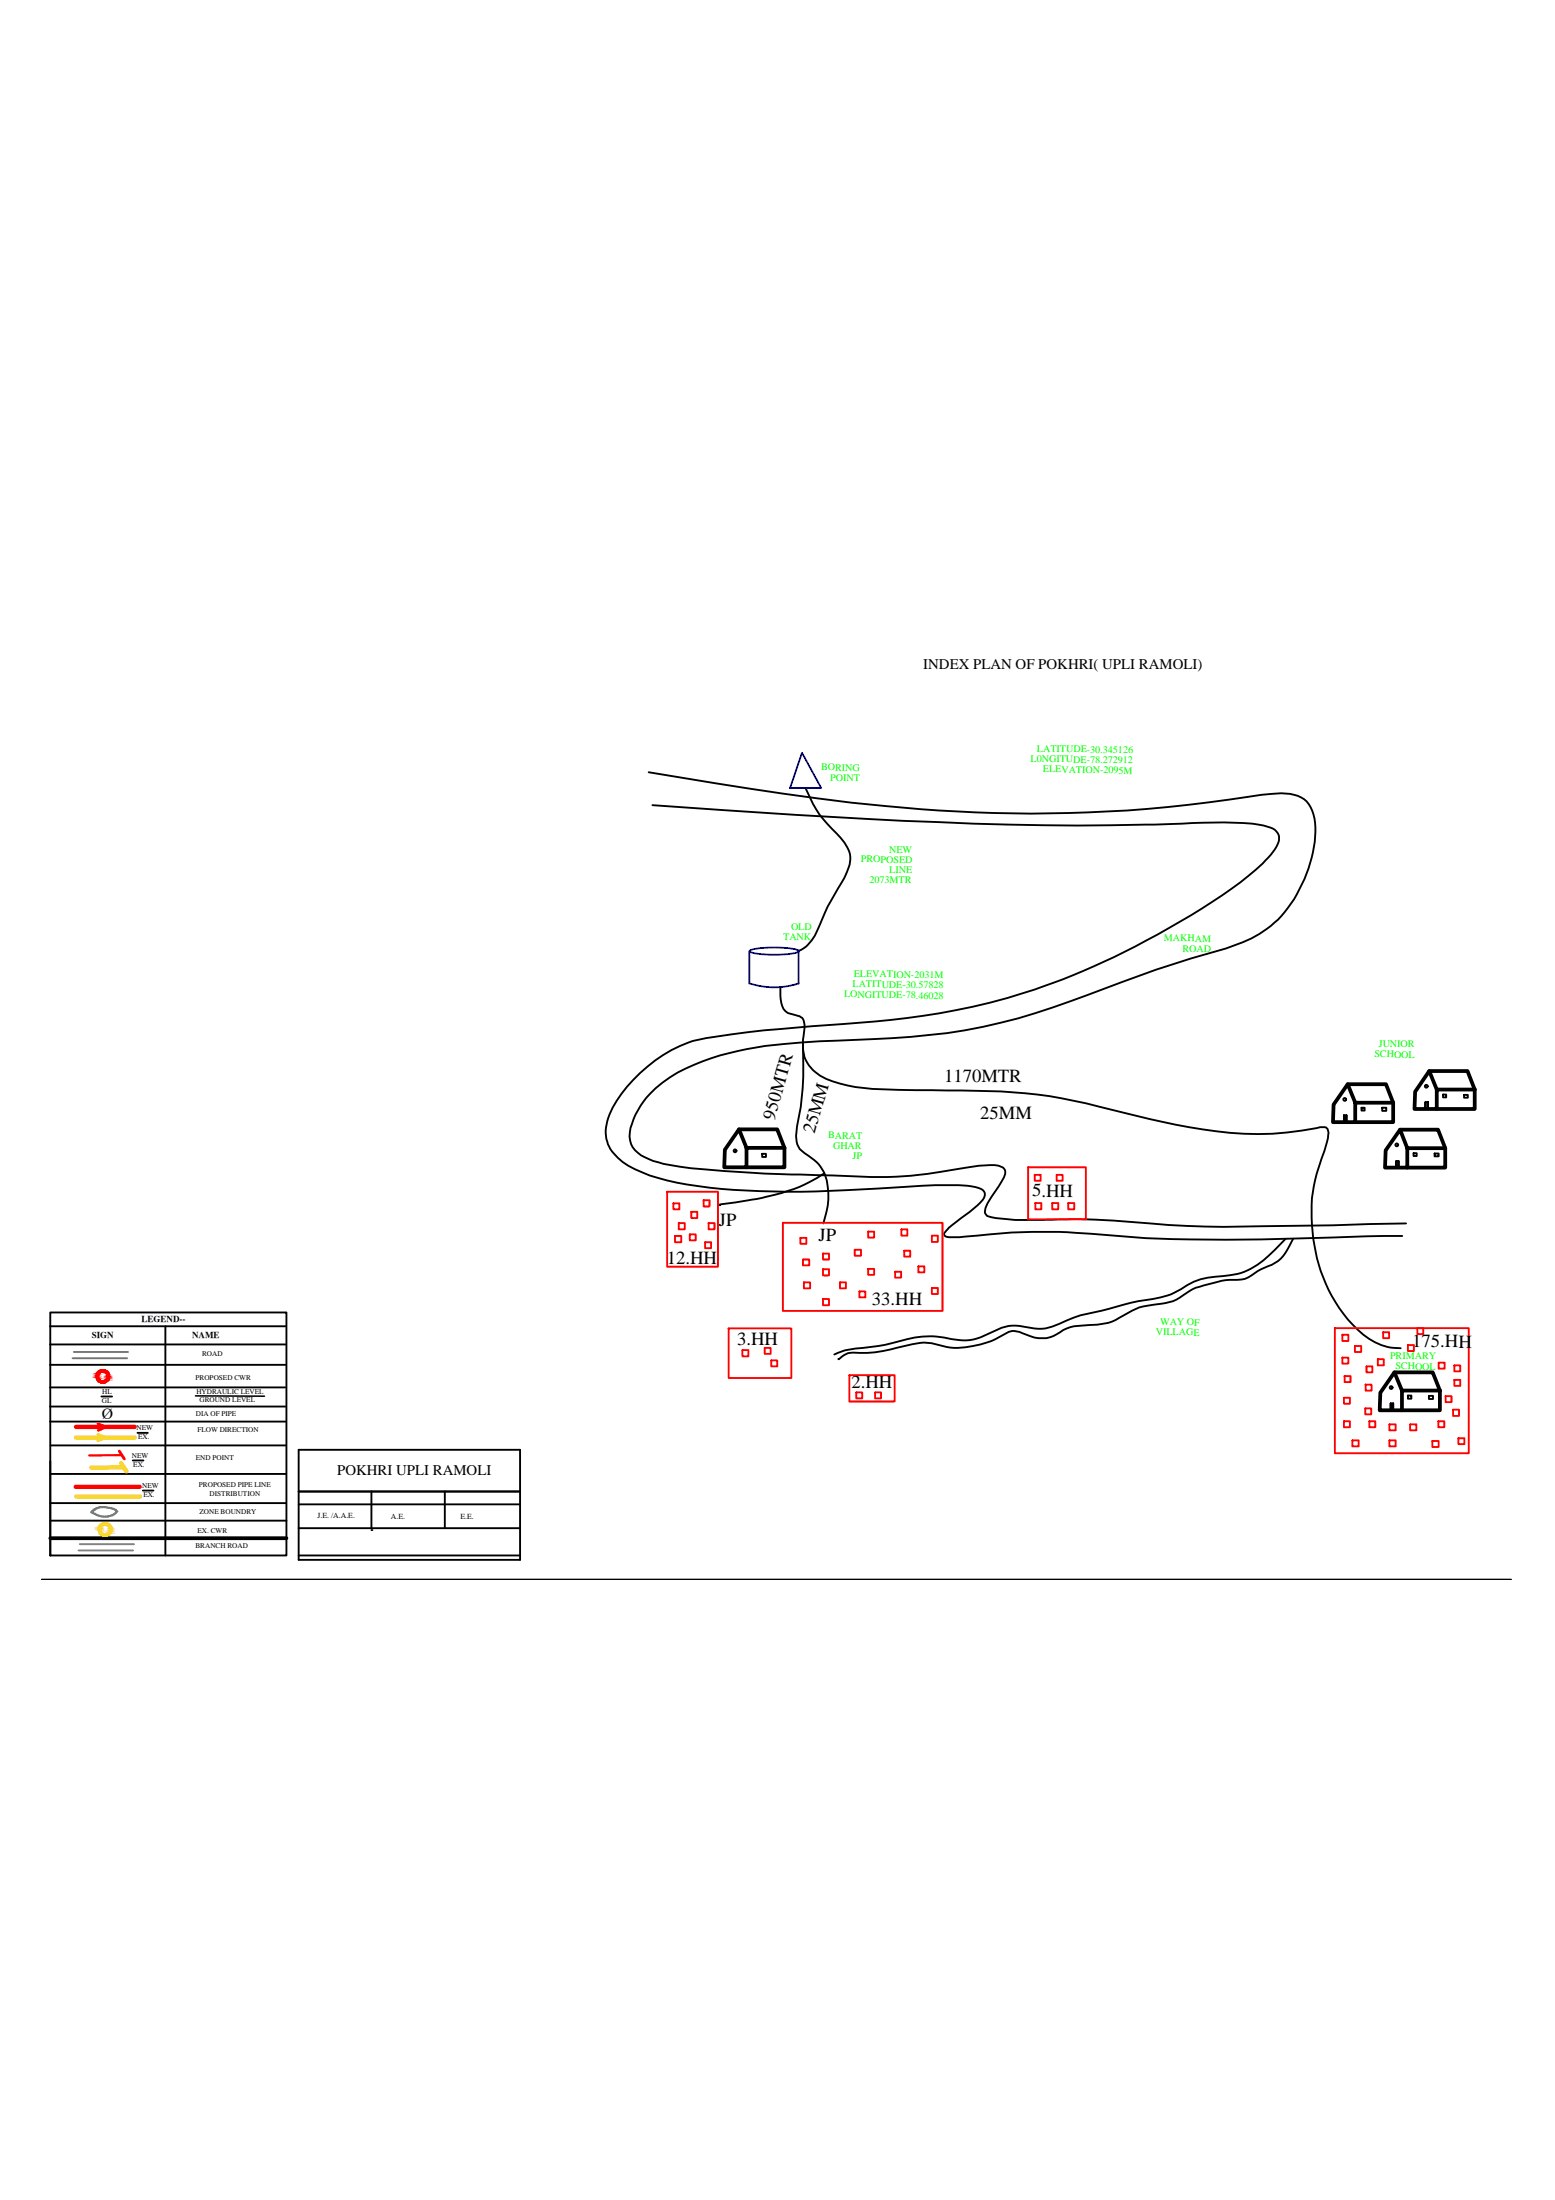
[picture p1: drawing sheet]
<svg xmlns="http://www.w3.org/2000/svg" width="210mm" height="297mm" viewBox="0 0 210 297" stroke-linecap="round" stroke-linejoin="round" font-family="sans-serif">
<!-- layer: 0 -->
<g fill="none" stroke="#000" stroke-width=".25">
<path d="M87.6 104.3a434 434 0 0 0 32 4.5 192.7 192.7 0 0 0 50.7-1.5l1.4-.1a5.8 5.8 0 0 1 4.7 1 6.1 6.1 0 0 1 1.1 4.8 18.7 18.7 0 0 1-5.5 11.6 14.4 14.4 0 0 1-5.4 3l-3.5 1.1a170.5 170.5 0 0 0-16.4 5.7 80.5 80.5 0 0 1-28.7 5.9 161.3 161.3 0 0 0-14.7 .9 33.1 33.1 0 0 0-12.9 4.3 11.4 11.4 0 0 0-5.4 7.4 3.1 3.1 0 0 0 2.1 3.4l1.1 .5 1.3 .3a98 98 0 0 0 12.4 1.3l10.5 .3a61.4 61.4 0 0 0 18-1.1 10.2 10.2 0 0 1 4.6-.1 .91 .91 0 0 1 .5 1.5l-2.1 3.2-.4 .9a.83 .83 0 0 0 .8 1.2l.6 .2a52.1 52.1 0 0 0 8.7 .1 114.7 114.7 0 0 1 14.6 .8 127.7 127.7 0 0 0 12.4 .2l19.7-.4M88.1 108.7l9.7 .7a775.1 775.1 0 0 0 47.7 2.1 337.8 337.8 0 0 0 16.9-.4h4.2a12.1 12.1 0 0 1 5.5 .9 1.6 1.6 0 0 1 .2 2.4 19.8 19.8 0 0 1-4.9 4.7 103.4 103.4 0 0 1-33.8 16.3 109.5 109.5 0 0 1-19.8 2.9l-4.2 .3a129.6 129.6 0 0 0-15.5 1.8 19.5 19.5 0 0 0-11.8 10.1 4.9 4.9 0 0 0 1.7 6.4 20.6 20.6 0 0 0 8.8 3 105.7 105.7 0 0 0 21.4 .8l4.1-.2a110.4 110.4 0 0 1 11.1-.5l2.3 .3a1.48 1.48 0 0 1 1.2 .8 1.45 1.45 0 0 1-.6 1.2l-1.4 1.3-1.2 .9a7.3 7.3 0 0 0-2.3 2.1l.2 .3a5 5 0 0 0 2.7 .1 83.6 83.6 0 0 1 17-.4 176.2 176.2 0 0 0 23 .7l14.2-.4h4.8M108.7 106.4a15 15 0 0 0 4.2 6.1 5.4 5.4 0 0 1 1.9 3.2l-.1 1-.1 .4a34.7 34.7 0 0 1-2.9 5.3l-.3 .8a15.4 15.4 0 0 1-2.1 4.1l-.5 .5-1 .6M105.3 133.3a5.8 5.8 0 0 0 .5 2.9 1.97 1.97 0 0 0 1.5 .8l.6 .2 .4 .2 .2 .4a3.6 3.6 0 0 1 0 2.1 4.9 4.9 0 0 0 3 5.8 20.2 20.2 0 0 0 7.4 1.4l5.8 .1a126.3 126.3 0 0 1 17 .8l4.9 1a139 139 0 0 0 17.5 3.7 42.7 42.7 0 0 0 14.3-.5 .71 .71 0 0 1 .8 .2 .71 .71 0 0 1 .1 .8l-.3 1.6a26 26 0 0 0-1.9 7.8 22.6 22.6 0 0 0 4.9 15.6 9.9 9.9 0 0 0 5.7 3.7l1.4 .1M102.9 155.8h.5v.4h-.5zM108.4 140.7a40.6 40.6 0 0 1-.8 11.4 4.1 4.1 0 0 0 .4 3.1l1.2 .9a5.5 5.5 0 0 1 2.6 5 10.7 10.7 0 0 1-.7 4.1M111.3 158.4a25.1 25.1 0 0 1-10.5 3.7l-3.8 .6h.2M181.4 150.6v.9zM181.4 150.6h.4M181.8 150.6v.9zM183.8 149.6h.4v.3h-.4zM186.6 149.6h.5v.4h-.5z"/>
<path d="M188.5 156.8v.8zM188.5 156.8h.3M188.8 156.8v.8zM190.8 155.7h.4v.4h-.4zM192.4 148.8v.9zM192.4 148.8h.4M192.8 148.8v.9zM193.6 155.7h.6v.4h-.6zM194.8 147.8h.4v.4h-.4zM197.6 147.8h.5v.4h-.5zM173.5 167.3a20.5 20.5 0 0 1-4.6 4l-.4 .2a10.2 10.2 0 0 1-4.4 .9 8.7 8.7 0 0 0-4.7 1.7 9 9 0 0 1-3.8 1.3 36.9 36.9 0 0 0-6.8 1.6l-1 .2a15 15 0 0 0-4.8 1.5 5.5 5.5 0 0 1-3.9 .6l-1.5-.3a5.2 5.2 0 0 0-3.3 .7l-1 .4a6.7 6.7 0 0 1-4.8 .7l-1.1-.2a11.7 11.7 0 0 0-4.9 .2 29.3 29.3 0 0 1-7 1.3 7.3 7.3 0 0 0-2.9 .8M174.6 167.3l-.6 .9a4.6 4.6 0 0 1-2.8 2.7 10.5 10.5 0 0 0-2.7 1.6 4.8 4.8 0 0 1-2.5 .3 14.2 14.2 0 0 0-4.1 .9 9.9 9.9 0 0 0-3.1 1.8l-1.5 .4-1.5 .2a8.8 8.8 0 0 0-4.8 1.9 6.6 6.6 0 0 1-3.9 .9l-1.1 .1a5.2 5.2 0 0 0-3.3 1.1 4.7 4.7 0 0 1-4.6-.1l-.5-.2a2.06 2.06 0 0 0-1.9 .3 12.4 12.4 0 0 1-7.9 1.8l-.5-.2a7.2 7.2 0 0 0-4.1-.2l-2 .4a18.9 18.9 0 0 1-6.5 .8l-.8 .3-.6 .5h-.1"/>
<path d="M187.7 189.5v.9zM187.7 189.5h.4M188.1 189.5v.9zM190 188.4h.5v.4h-.5zM192.9 188.5h.5v.4h-.5zM5.6 213.3h198.4"/>
<circle cx="99.2" cy="155.4" r=".19"/>
<circle cx="181.5" cy="148.4" r=".19"/>
<circle cx="188.5" cy="154.6" r=".19"/>
<circle cx="192.5" cy="146.7" r=".19"/>
<circle cx="187.8" cy="187.3" r=".19"/>
</g>
<path d="M108.3 101.6l2.5 4.8h-4.1z" fill="none" stroke="#00f" stroke-width=".25"/>
<!-- layer: Layer1 -->
<path d="M101.1 128.5v4.3M101.3 128.3a14.5 14.5 0 0 1 6.4 0l.1 .1a2.47 2.47 0 0 1-1.6 .4h-3.4a2.47 2.47 0 0 1-1.6-.4zM107.8 128.5v4.3M107.8 132.8a10.6 10.6 0 0 1-6.6 0" fill="none" stroke="#00f" stroke-width=".25"/>
<!-- layer: ROAD -->
<g fill="none" stroke="#000" stroke-width=".51">
<path d="M99.8 152.5h5.1l1 2.5M100.8 155l-1-2.5-2 2.7v2.4h3v-2.6h5.1M105.9 155v2.6h-5.1M181.9 146.4h5.2l1 2.5M182.9 148.9l-1-2.5-1.9 2.7-.1 2.4h3v-2.6h5.2M188.1 148.9v2.6h-5.2M189 152.5h5.1l1 2.5M190 155l-1-2.5-2 2.8v2.3h3v-2.6h5.1M192.9 144.6h5.2l1 2.5M193.9 147.1l-1-2.5-1.9 2.8-.1 2.3h3v-2.6h5.2M195.1 155v2.6h-5.1M199.1 147.1v2.6h-5.2"/>
<path d="M188.2 185.3h5.2l1 2.4M189.2 187.7l-1-2.4-1.9 2.7-.1 2.4h3v-2.7h5.2M194.4 187.7v2.7h-5.2"/>
</g>
<!-- layer: FUR -->
<g fill="none" stroke="#000" stroke-width=".25">
<path d="M6.7 179.1h31.8M22.3 179.1v30.9M6.7 181.5h31.8M6.7 189.9h31.8M6.7 187.3h31.8M6.7 184.3h31.8M6.7 191.9h31.8M6.8 197.3v12.7M6.8 199h31.8M6.8 195.2h31.7M13.7 188.6h1.4M17.9 197.2h1.5"/>
<path d="M18.6 193.5h1.4M40.3 195.7h29.9v14.9h-29.9zM6.8 202.9h31.8M6.8 205.3h31.9M19.3 201.3h1.4M40.3 201.4h29.9M40.3 210h29.9M40.3 206.3h29.9M40.3 203.1h29.9M50.1 206.6h.1M50.1 201.4v4.9M60 201.4v4.9"/>
</g>
<!-- layer: 0 -->
<path d="M26.4 188.5h9.3" fill="none" stroke="#000" stroke-width=".21"/>
<!-- layer: PIPE LINE -->
<path d="M13.2 192.2l1.1 .5-1 .4M16.1 195.9l.7 1.1" fill="none" stroke="#f00" stroke-width=".38"/>
<!-- layer: VILLAGE BOUNDARY -->
<path d="M10.3 192.7h7.9M10.2 200.7h8.7" fill="none" stroke="#f00" stroke-width=".59"/>
<!-- layer: PIPE LINE -->
<path d="M16.4 196.5h-4.4" fill="none" stroke="#f00" stroke-width=".3"/>
<!-- layer: LINE NEW -->
<g fill="none" stroke="#5cb873" stroke-width=".25">
<path d="M12.4 204.1l-.1 .1 .1 .1M12.4 204h.1M12.5 204.3h.1M12.5 204h.1M12.5 204.3l.2 .1M12.6 203.9l-.1 .1M12.6 203.8h.1M12.7 203.8h.1M12.7 204.4h.1M12.8 204.4h.1M12.8 204.4l.1 .1M12.8 203.7l-.1 .1"/>
<path d="M12.9 203.7h.1M13 204.5h.1M13 203.7h.1M13 204.6h.1M13.1 204.6h.1M13.1 203.6h-.1M13.2 203.6h.1M13.3 204.6h.1M13.3 204.7h.2M13.4 203.5h-.1M13.4 203.5h.1M13.5 203.5h.1"/>
<path d="M13.6 204.7h.1M13.6 203.5h.1M13.6 204.7l.2 .1M13.7 203.5h.1M13.8 203.5h.1M13.9 204.8h.1M13.9 203.5h.1M13.9 204.8h.2M14 203.5h.1M14.1 203.5h.1M14.2 204.8h.1M14.2 203.5h.1"/>
<path d="M14.2 204.8h.2M14.4 203.5h.1M14.4 204.8h.1M14.4 203.5l.2 .1M14.5 204.8h.1M14.5 204.7h.2M14.6 203.6h.1M14.7 203.6h.1M14.7 204.7h.1M14.7 203.6h.2M14.8 204.7h.1M14.9 203.6h.1"/>
<path d="M15 203.6h.1M15 204.6l-.2 .1M15 204.6h.1M15 203.7h.1M15 203.7h.2M15.1 204.6h.1M15.2 203.7h.1M15.3 203.7h.1M15.3 204.5l-.2 .1M15.3 204.5h.1M15.3 203.8h.2M15.5 203.8h.1"/>
<path d="M15.5 204.3l-.1 .1M15.6 204.3h.1M15.6 203.9h.1M15.6 203.9l.1 .1M15.7 204.1l-.1 .2M15.7 204h.1M15.7 204.1h.1"/>
</g>
<!-- layer: MAIN ROAD -->
<path d="M9.8 183.4h7.4M10 182.5h7.3" fill="none" stroke="#737373" stroke-width=".25"/>
<!-- layer: HL AND GL -->
<path d="M6.8 177.2h31.9v32.8h-31.9z" fill="none" stroke="#000" stroke-width=".25"/>
<path d="M6.8 207.7h31.9" fill="none" stroke="#000" stroke-width=".51"/>
<!-- layer: PIPE LINE -->
<path d="M13.2 193.7l1.1 .4-1.1 .4" fill="none" stroke="#f8d731" stroke-width=".38"/>
<!-- layer: VILLAGE BOUNDARY -->
<path d="M10.3 194.1h7.9M16.4 197.6l.7 1.1M16.7 198.1l-4.4 .1M10.3 202.1h8.6" fill="none" stroke="#f8d731" stroke-width=".59"/>
<!-- layer: Ground lev -->
<g fill="#f8d731" stroke="#f8d731" stroke-width=".13">
<path d="M14.1 205.6h.2z"/>
<path d="M14.5 207h.5z"/>
<path d="M14 207.4h.4z"/>
<path d="M14.1 205.6h.3zM14 205.6h.4z"/>
<path d="M14 205.6h.5zM13.9 205.6h.6z"/>
<path d="M13.9 205.6l.7 .1zM13.8 205.7h.8z"/>
<path d="M13.8 205.7h.9zM13.7 205.7h1z"/>
<path d="M13.7 205.7h1zM13.6 205.7h1.1z"/>
<path d="M13.6 205.7l1.2 .1zM13.6 205.8h1.2z"/>
<path d="M13.6 205.8l1.3 .1-.1-.1zM13.6 205.8l1.3 .1h-1.4z"/>
<path d="M13.5 205.9h1.4zM13.5 205.9h1.4z"/>
<path d="M13.5 205.9h.6zM13.5 205.9h.6zM13.5 205.9h.6zM13.5 205.9h.7z"/>
<path d="M14.2 205.9l.7 .1zM14.2 205.9l.7 .1z"/>
<path d="M13.5 205.9h.6zM13.5 205.9l.5 .1z"/>
<path d="M14.3 206h.7zM14.3 206h.7z"/>
<path d="M14.4 206h.6zM14.4 206h.6z"/>
<path d="M13.4 206h.6zM13.4 206h.5z"/>
<path d="M14.5 206h.5zM14.5 206h.5z"/>
<path d="M13.4 206l.4 .1 .1-.1zM13.4 206l.4 .1h-.5zM13.3 206.1h.5zM13.3 206.1h.5z"/>
<path d="M14.5 206l.5 .1zM14.5 206l.5 .1z"/>
<path d="M13.3 206.1h.5zM13.3 206.1h.4z"/>
<path d="M14.6 206.1l.4 .1v-.1zM14.6 206.1l.4 .1h-.3z"/>
<path d="M14.7 206.2h.4zM14.7 206.2h.4z"/>
<path d="M13.3 206.1l.4 .1v-.1zM13.3 206.1l.4 .1h-.4zM13.3 206.2h.4zM13.3 206.2h.4z"/>
<path d="M14.7 206.2l.4 .1v-.1zM14.7 206.2l.4 .1h-.4z"/>
<path d="M14.7 206.3h.4zM14.7 206.3h.4z"/>
<path d="M13.3 206.2l.3 .1 .1-.1zM13.3 206.2l.3 .1h-.3z"/>
<path d="M14.7 206.3l.4 .1zM14.7 206.3l.4 .1z"/>
<path d="M13.3 206.3l.3 .1v-.1zM13.3 206.3l.3 .1h-.3z"/>
<path d="M13.3 206.4l.3 .1zM13.3 206.4l.3 .1z"/>
<path d="M14.7 206.4l.4 .1v-.1zM14.7 206.4l.4 .1h-.3z"/>
<path d="M13.3 206.5h.3zM13.3 206.5h.3h-.3z"/>
<path d="M13.3 206.5l.3 .1zM13.3 206.5l.3 .1z"/>
<path d="M14.8 206.5l.3 .1v-.1zM14.8 206.5l.3 .1h-.4z"/>
<path d="M13.3 206.6l.3 .1v-.1zM13.3 206.6l.3 .1h-.3z"/>
<path d="M14.7 206.6h.4zM14.7 206.6l.4 .1z"/>
<path d="M14.7 206.7h.4zM14.7 206.7h.4z"/>
<path d="M13.3 206.7l.4 .1-.1-.1zM13.3 206.7l.4 .1h-.4zM13.3 206.8h.4zM13.3 206.8h.4z"/>
<path d="M14.7 206.7l.4 .1v-.1zM14.7 206.7l.4 .1h-.4z"/>
<path d="M14.7 206.8h.4zM14.7 206.8h.3z"/>
<path d="M13.3 206.8h.4zM13.3 206.8h.4h-.4z"/>
<path d="M14.7 206.8l.3 .1zM14.7 206.8l.3 .1z"/>
<path d="M13.3 206.8l.5 .1-.1-.1zM13.3 206.8l.5 .1h-.5zM13.3 206.9h.5zM13.3 206.9h.5z"/>
<path d="M14.6 206.9l.4 .1v-.1zM14.6 206.9l.4 .1h-.5z"/>
<path d="M13.3 206.9l.6 .1-.1-.1zM13.3 206.9l.6 .1h-.5z"/>
<path d="M14.5 207h.5zM14.5 207h.5zM14.4 207h.6z"/>
<path d="M13.4 207l.6 .1zM13.4 207l.6 .1z"/>
<path d="M14.4 207h.6zM14.3 207.1h.6z"/>
<path d="M13.4 207.1h.7zM13.4 207.1h.7z"/>
<path d="M14.3 207.1h.6zM14.2 207.1h.7z"/>
<path d="M13.5 207.1h.6zM13.5 207.1h.6z"/>
<path d="M14.2 207.1h.7zM14.2 207.1h.7z"/>
<path d="M13.5 207.1h.7zM13.5 207.1h.7z"/>
<path d="M13.5 207.1h1.4zM13.5 207.1h1.4z"/>
<path d="M13.5 207.1l1.3 .1 .1-.1zM13.5 207.1l1.3 .1h-1.2z"/>
<path d="M13.6 207.2h1.2zM13.6 207.2l1.1 .1z"/>
<path d="M13.6 207.3h1.1zM13.6 207.3h1.1z"/>
<path d="M13.7 207.3h1zM13.7 207.3h.9z"/>
<path d="M13.8 207.3h.8zM13.8 207.3l.7 .1z"/>
<path d="M13.9 207.4h.6zM13.9 207.4h.5z"/>
<path d="M14 207.4h.3zM14.1 207.4h.2z"/>
</g>
<!-- layer: LINK ROAD -->
<path d="M10.6 209.3h7.4M10.8 208.5h7.3" fill="none" stroke="#808080" stroke-width=".25"/>
<!-- layer: Ground lev -->
<g fill="#f00" stroke="#f00" stroke-width=".13">
<path d="M13.8 184.9h.2z"/>
<path d="M14.2 186.4h.5z"/>
<path d="M13.7 186.7h.4z"/>
<path d="M13.8 184.9h.3zM13.7 184.9h.4z"/>
<path d="M13.7 184.9l.5 .1zM13.6 185h.6z"/>
<path d="M13.6 185h.7zM13.6 185h.7z"/>
<path d="M13.5 185h.8zM13.4 185h.9z"/>
<path d="M13.4 185l1 .1zM13.3 185.1h1.1z"/>
<path d="M13.3 185.1h1.2zM13.3 185.1h1.2z"/>
<path d="M13.3 185.1l1.3 .1-.1-.1zM13.3 185.1l1.3 .1h-1.4z"/>
<path d="M13.2 185.2l1.4 .1zM13.1 185.3h1.5z"/>
<path d="M13.1 185.3h.7zM13.1 185.3h.7zM13.1 185.3h.7zM13.1 185.3h.8z"/>
<path d="M13.9 185.3h.7zM13.9 185.3h.7z"/>
<path d="M13.1 185.3h.7zM13.1 185.3h.6z"/>
<path d="M14 185.3h.7zM14 185.3h.7z"/>
<path d="M14.1 185.3h.6zM14.1 185.3h.6z"/>
<path d="M13.1 185.3h.6zM13.1 185.3h.5z"/>
<path d="M14.2 185.3l.5 .1zM14.2 185.3l.5 .1z"/>
<path d="M13.1 185.3h.5zM13.1 185.3l.4 .1z"/>
<path d="M13.1 185.4h.4zM13.1 185.4h.4z"/>
<path d="M14.2 185.4h.5zM14.2 185.4h.5z"/>
<path d="M13.1 185.4h.4zM13 185.5h.4z"/>
<path d="M14.3 185.4l.4 .1v-.1zM14.3 185.4l.4 .1h-.3zM14.4 185.5h.3zM14.4 185.5h.3z"/>
<path d="M13 185.5h.3h.1zM13 185.5h.3h-.3zM13 185.5h.3zM13 185.5h.3z"/>
<path d="M14.4 185.5l.4 .1-.1-.1zM14.4 185.5l.4 .1h-.4z"/>
<path d="M14.4 185.6l.4 .1zM14.4 185.6l.4 .1z"/>
<path d="M13 185.5l.3 .2v-.2zM13 185.5l.3 .2h-.3z"/>
<path d="M14.4 185.7h.4zM14.4 185.7h.4z"/>
<path d="M13 185.7l.3 .1v-.1zM13 185.7l.3 .1h-.3zM13 185.8h.3zM13 185.8h.3z"/>
<path d="M14.4 185.7l.4 .1v-.1zM14.4 185.7l.4 .1h-.4z"/>
<path d="M13 185.8l.3 .1v-.1zM13 185.8l.3 .1h-.3z"/>
<path d="M13 185.9h.3zM13 185.9h.3z"/>
<path d="M14.4 185.8l.4 .1v-.1zM14.4 185.8l.4 .1h-.4z"/>
<path d="M13 185.9l.3 .1v-.1zM13 185.9l.3 .1h-.3z"/>
<path d="M14.4 185.9l.4 .1v-.1zM14.4 185.9l.4 .1h-.4z"/>
<path d="M14.4 186l.4 .1zM14.4 186l.4 .1z"/>
<path d="M13 186l.3 .1v-.1zM13 186l.3 .1h-.3zM13 186.1h.3zM13 186.1h.3z"/>
<path d="M14.4 186.1h.3h.1zM14.4 186.1h.3h-.3z"/>
<path d="M14.4 186.1l.3 .1zM14.4 186.1l.3 .1z"/>
<path d="M13 186.1l.4 .1zM13 186.1l.4 .1h-.4z"/>
<path d="M14.4 186.2h.3zM14.4 186.2h.3z"/>
<path d="M13 186.2l.5 .1-.1-.1zM13 186.2l.5 .1h-.4z"/>
<path d="M13.1 186.3h.4zM13.1 186.3h.4z"/>
<path d="M14.3 186.2l.4 .1v-.1zM14.3 186.2l.4 .1h-.5z"/>
<path d="M13.1 186.3l.5 .1-.1-.1zM13.1 186.3l.5 .1h-.5z"/>
<path d="M14.2 186.3h.5zM14.2 186.4h.5zM14.1 186.4h.6z"/>
<path d="M13.1 186.4h.6zM13.1 186.4h.6z"/>
<path d="M14.1 186.4h.6zM14 186.4h.6z"/>
<path d="M13.1 186.4h.7zM13.1 186.4h.7z"/>
<path d="M14 186.4h.6zM13.9 186.4h.7z"/>
<path d="M13.1 186.4h.7zM13.1 186.4h.7z"/>
<path d="M13.9 186.4h.7zM13.9 186.4h.7z"/>
<path d="M13.1 186.4h.8zM13.1 186.4h.8z"/>
<path d="M13.1 186.4l1.5 .1v-.1zM13.1 186.4l1.5 .1h-1.4z"/>
<path d="M13.2 186.5h1.4zM13.2 186.5h1.3z"/>
<path d="M13.3 186.5l1.1 .1 .1-.1zM13.3 186.5l1.1 .1h-1.1z"/>
<path d="M13.3 186.6h1.1zM13.3 186.6h1z"/>
<path d="M13.4 186.6h.9zM13.4 186.6l.9 .1z"/>
<path d="M13.5 186.7h.8zM13.5 186.7h.7z"/>
<path d="M13.6 186.7h.6zM13.6 186.7h.5z"/>
<path d="M13.7 186.7h.3zM13.8 186.7h.2z"/>
</g>
<!-- layer: 0 -->
<g fill="none" stroke="#f00" stroke-width=".25">
<path d="M138.8 157.6h7.8v7h-7.8zM139.7 158.6h.8v.8h-.8zM142.6 158.6h.8v.8h-.8zM90.1 160.9h6.8v10.1h-6.8zM90.9 162.5h.8v.8h-.8zM91.1 166.9h.9v.8h-.9zM91.6 165.1h.8v.9h-.8zM93.1 166.7h.8v.8h-.8zM93.3 163.6h.8v.9h-.8zM95 162.1h.8v.8h-.8zM95.2 167.7h.8v.8h-.8zM95.6 165.1h.8v.9h-.8z"/>
<path d="M98.4 179.4h8.4v6.7h-8.4zM105.7 165.1h21.5v11.9h-21.5zM108 167.1h.9v.8h-.9zM108.4 170.1h.8v.8h-.8zM108.5 173.1h.9v.8h-.9zM111.1 169.2h.8v.9h-.8zM111.1 175.4h.8v.8h-.8zM111.1 171.4h.8v.8h-.8zM113.4 173.1h.8v.8h-.8zM115.4 168.7h.8v.8h-.8zM116 174.4h.8v.8h-.8zM117.2 171.3h.8v.8h-.8z"/>
<path d="M117.2 166.3h.8v.8h-.8zM120.8 171.7h.8v.8h-.8zM121.7 166h.8v.8h-.8zM122.1 168.9h.8v.8h-.8zM124 171h.8v.8h-.8zM125.8 166.8h.8v.9h-.8zM125.8 173.9h.8v.8h-.8zM139.8 162.4h.8v.9h-.8zM142 162.4h.8v.9h-.8zM144.2 162.4h.8v.9h-.8zM180.2 179.3h18.1v16.9h-18.1zM186.7 179.9h.8v.8h-.8z"/>
<path d="M191.3 179.3h.8v.8h-.8zM100.2 182.3h.8v.8h-.8zM103.2 182h.8v.8h-.8zM104.1 183.7h.8v.8h-.8zM114.7 185.7h6v3.5h-6zM115.6 188h.8v.8h-.8zM118.1 188h.8v.8h-.8zM181.2 180.2h.8v.9h-.8zM181.2 183.3h.8v.8h-.8zM181.4 188.7h.8v.8h-.8zM181.4 191.9h.8v.8h-.8zM181.5 185.8h.8v.8h-.8z"/>
<path d="M182.6 194.5h.8v.8h-.8zM182.9 181.7h.8v.8h-.8zM184.3 190.2h.8v.8h-.8zM184.3 186.9h.8v.8h-.8zM184.5 184.5h.8v.8h-.8zM184.8 191.9h.8v.8h-.8zM186 183.5h.8v.9h-.8zM187.6 194.5h.8v.8h-.8zM187.6 192.3h.8v.8h-.8zM190 181.6h.9v.8h-.9zM190.3 192.3h.9v.8h-.9zM193.4 194.6h.8v.8h-.8z"/>
<path d="M194.2 191.9h.8v.8h-.8zM194.2 184h.8v.8h-.8zM195.1 188.5h.8v.8h-.8zM196.1 190.3h.8v.9h-.8zM196.3 186.3h.8v.8h-.8zM196.3 184.4h.8v.8h-.8zM196.9 194.2h.8v.8h-.8z"/>
</g>
<g font-size="2.5">
<text x="127.4" y="146">1170MTR</text>
<text x="104.5" y="151.3" transform="rotate(-74 104.5 151.3)">950MTR</text>
<text x="110" y="153.2" transform="rotate(-74 110 153.2)">25MM</text>
<text x="132.3" y="151.1">25MM</text>
<text x="139.3" y="161.5">5.HH</text>
<text x="97" y="165.5">JP</text>
<text x="110.5" y="167.5" transform="rotate(1 110.5 167.5)">JP</text>
<text x="90" y="170.6">12.HH</text>
<text x="117.7" y="176.1">33.HH</text>
<text x="99.5" y="181.6">3.HH</text>
<text x="190.6" y="181.9">175.HH</text>
<text x="114.9" y="187.4">2.HH</text>
</g>
<text font-size="2.1" x="13.7" y="191.6">Ø</text>
<g font-size="2">
<text x="124.6" y="90.4">INDEX PLAN OF POKHRI( UPLI RAMOLI)</text>
<text x="45.5" y="199.2">POKHRI UPLI RAMOLI</text>
</g>
<g font-size="1.4" fill="#0f0">
<text x="140" y="101.5" transform="rotate(1 140 101.5)">LATITUDE-30.345126</text>
<text x="110.8" y="104" transform="rotate(1 110.8 104)">BORING</text>
<text x="112.1" y="105.4" transform="rotate(1 112.1 105.4)">POINT</text>
<text x="139.1" y="102.9" transform="rotate(1 139.1 102.9)">L0NGITUDE-78.272912</text>
<text x="140.8" y="104.3" transform="rotate(1 140.8 104.3)">ELEVATION-2095M</text>
<text x="116.2" y="116.4" transform="rotate(1 116.2 116.4)">PROPOSED</text>
<text x="117.4" y="119.2" transform="rotate(1 117.4 119.2)">2073MTR</text>
<text x="120" y="115.1" transform="rotate(1 120 115.1)">NEW</text>
<text x="120" y="117.9" transform="rotate(1 120 117.9)">LINE</text>
<text x="106.8" y="125.5" transform="rotate(1 106.8 125.5)">OLD</text>
<text x="105.7" y="126.9" transform="rotate(1 105.7 126.9)">TANK</text>
<text x="115.2" y="131.9" transform="rotate(1 115.2 131.9)">ELEVATION-2031M</text>
<text x="157.1" y="127" transform="rotate(1 157.1 127)">MAKHAM</text>
<text x="159.6" y="128.5" transform="rotate(1 159.6 128.5)">ROAD</text>
<text x="113.9" y="134.7" transform="rotate(1 113.9 134.7)">LONGITUDE-78.46028</text>
<text x="115.1" y="133.3" transform="rotate(1 115.1 133.3)">LATITUDE-30.57828</text>
<text x="185.5" y="142.7" transform="rotate(1 185.5 142.7)">SCHOOL</text>
<text x="186.1" y="141.4">JUNIOR</text>
<text x="111.8" y="153.7" transform="rotate(1 111.8 153.7)">BARAT</text>
<text x="112.5" y="155.1" transform="rotate(1 112.5 155.1)">GHAR</text>
<text x="115.1" y="156.5" transform="rotate(2 115.1 156.5)">JP</text>
<text x="156.6" y="178.9" transform="rotate(1 156.6 178.9)">WAY OF</text>
<text x="156" y="180.3" transform="rotate(1 156 180.3)">VILLAGE</text>
<text x="187.6" y="183.5" transform="rotate(1 187.6 183.5)">PRIMARY</text>
<text x="188.4" y="184.9" transform="rotate(1 188.4 184.9)">SCHOOL</text>
</g>
<g font-size="1.2">
<text x="19.1" y="178.5">LEGEND--</text>
<text x="12.4" y="180.6">SIGN</text>
<text x="25.9" y="180.7">NAME</text>
</g>
<g font-size="1">
<text x="27.3" y="183.1">ROAD</text>
<text x="13.8" y="189.4">GL</text>
<text x="13.8" y="188.3">HL</text>
<text x="26.4" y="186.3">PROPOSED CWR</text>
<text x="26.4" y="191.2">DIA OF PIPE</text>
<text x="26.5" y="188.2">HYDRAULIC LEVEL</text>
<text x="26.9" y="189.3">GROUND LEVEL</text>
<text x="17.8" y="196.8">NEW</text>
<text x="18.4" y="193.1">NEW</text>
<text x="18.6" y="194.4">EX.</text>
<text x="26.4" y="197.1">END POINT</text>
<text x="26.6" y="193.4">FLOW DIRECTION</text>
<text x="18" y="198">EX.</text>
<text x="19.2" y="201">NEW</text>
<text x="19.4" y="202.1">EX.</text>
<text x="26.9" y="200.8">PROPOSED PIPE LINE</text>
<text x="28.3" y="201.9">DISTRIBUTION</text>
<text x="26.4" y="209">BRANCH ROAD</text>
<text x="26.7" y="206.9">EX. CWR</text>
<text x="26.9" y="204.4">ZONE BOUNDRY</text>
<text x="42.9" y="205">J.E. /A.A.E.</text>
<text x="52.8" y="205.1">A.E.</text>
<text x="62.2" y="205.1">E.E.</text>
</g>
</svg>
